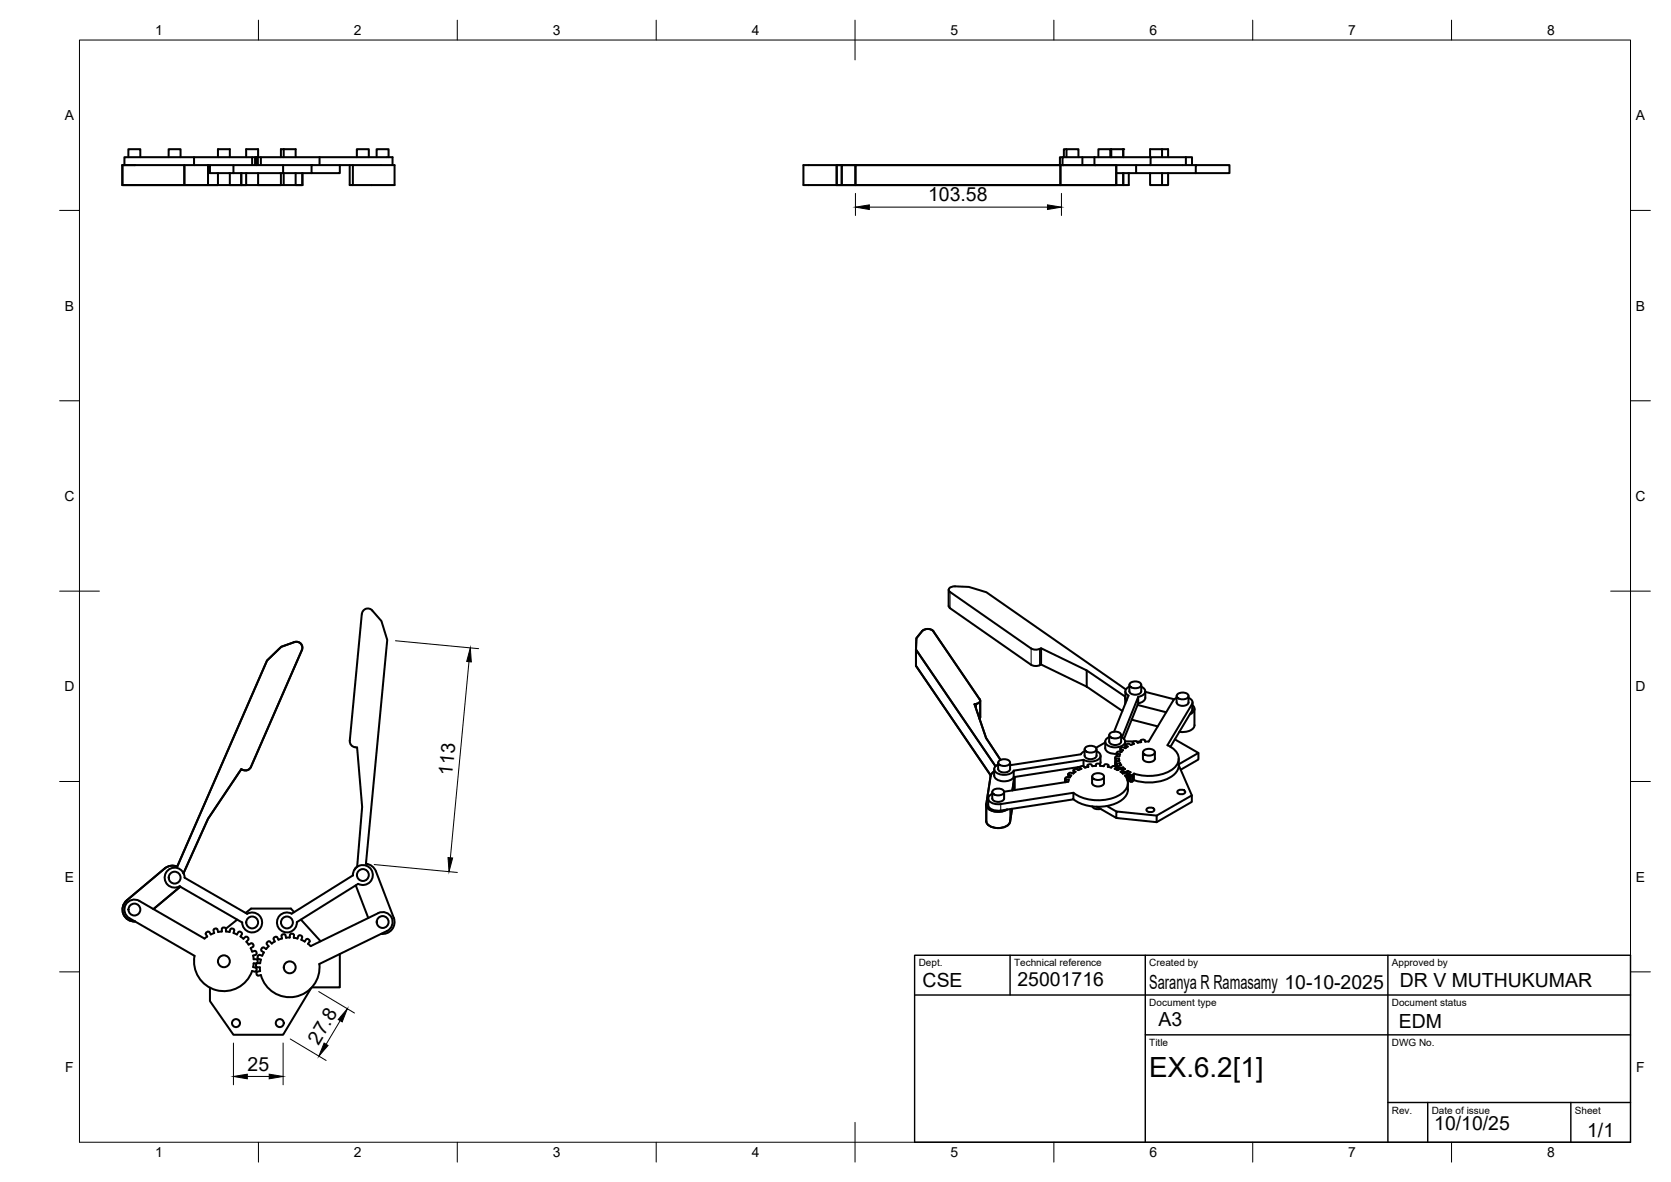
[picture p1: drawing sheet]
<svg xmlns="http://www.w3.org/2000/svg" width="420mm" height="297mm" viewBox="0 0 420 297" stroke-linecap="round" stroke-linejoin="round" font-family="sans-serif">
<!-- layer: Visible -->
<g fill="none" stroke="#000" stroke-width=".51">
<path d="M32.3 39.5v-2h3v2M42.4 39.5v-2h3v2M48.8 39.5h14.6M54.8 39.5v-2h3v2M61.9 39.5v-2h3v2M64.1 39.5h-.7v2M64.6 39.5h.2v2M64.8 39.5h.8v2M65.6 39.5h14.7M71.3 37.5h-.7v2M71.3 37.5h3v2M71.3 37.5v2"/>
<path d="M80.3 39.5h18.4v2M80.3 39.5v2M89.7 39.5v-2h3v2M94.7 39.5v-2h3v2M267.2 39.5h-.7v2M268.2 39.5v-2h3v2M268.2 37.5h-.7v2M272.2 39.5v2M275.2 39.5h-8v2M275.2 39.5h14.1M275.2 39.5v2M276.2 39.5v-2h3v2"/>
<path d="M279.4 37.5h3v2M279.4 37.5l-.1 2M279.4 37.5v2M292.2 37.5h-3v2M292.2 37.5h1.5v2M292.2 37.5v2M298.2 39.5h-8.9v2h-8.6M298.2 39.5h1.5v2M298.2 39.5v2M31.3 41.5v-2h17.5v2M46.4 41.5v5M48.8 41.5h4"/>
<path d="M48.8 41.5h-18v5h21.5v-5M52.3 46.5h2.5M54.8 43.5v3h3M57.8 43.5v3M57.8 46.5h2.9M58.7 41.5h-5.9v2h5.9v-2h12.5M60.7 46.5h1.2M60.7 43.5v3M61.9 43.5v3h3M64.1 41.5v-2h.4l-.1 2 .2-2v2M64.9 43.5v3M64.9 46.5h5.7"/>
<path d="M70.6 43.5v3h.7M71.2 43.5h7.1M71.3 43.5v3h3M74.3 43.5v3M76 43.5v3h-1.7M78.3 41.5v2h7.1v-2h-14.2v2h-12.5M85.4 41.5h13.8v5h-10.5M87.9 41.5v5h.8v-5M210.4 41.5h1.2M210.4 41.5h-8.4v5h8.4M210.4 41.5v5M215.1 41.5h-3.5v5h-1.2"/>
<path d="M215.1 46.5h51.5M266.6 46.5h14.1M266.6 41.5h14.1M266.6 41.5h-51.5v5h-3.5M266.6 41.5v5M280.7 46.5h1.7M280.7 41.5v5M282.4 43.5v3zM283.8 43.5v3h-1.4M285.7 41.5v2h-5M285.7 43.5h15M289.2 43.5v3h3"/>
<path d="M289.3 41.5h11.4M292.2 43.5v3M293.7 43.5v3h-1.5M300.7 41.5h8.4v2h-8.4zM91 154.3l-3 31.8a1.49 1.49 0 0 0 1.3 1.7M91 154.3a1.49 1.49 0 0 1 1-1.3 1.49 1.49 0 0 1 1.6 .4l2.3 2.7 1.5 4.7-5.4 56.3a3 3 0 0 1 2.5 1.9M238.5 148.2v4.1l.4 .5M238.9 152.9l20.4 14.2 .8 .2 1.3-.1M238.9 148.8l20.4 14.2M238.9 148.8a.7 .7 0 0 1-.3-.9 .7 .7 0 0 1 .7-.4h4.3l4.4 1.3 35.1 24.5M75.9 163.4l-12.8 29.3a1.49 1.49 0 0 1-2 .8M75.9 163.4a1.5 1.5 0 0 0-.3-1.7 1.5 1.5 0 0 0-1.6-.3l-3.3 1.1-3.6 3.5-22.5 51.8a3 3 0 0 0-3.2 .4l-9.5 8.1a3 3 0 0 0-.9 3.4 3 3 0 0 0 3 1.9"/>
<path d="M230.3 163.2l.1-2.8 1.5-1.8a2.06 2.06 0 0 1 2.8 0l11.7 17.2a1.03 1.03 0 0 1-1.4 1.2l2.9 8.5 3.7 5.5M246.5 176.1v4.1l-.2 .4M259.3 163l.8 .2 1.3-.1M261.8 162.9l11.4 5.6v4.1l-11.4-5.6zM261.8 162.9l-.4 .2M261.8 167l-.4 .2M273.2 168.5l9.7 6.6 .1 .6M273.2 172.6l9 6.1M283 173.7l-.1 3.2M283 175.4l.2 .6M284 172.6a1.14 1.14 0 0 0-1 1 1.14 1.14 0 0 0 .8 1.2l-3.7 9.1M284 172.1v1.6a1.73 1.73 0 0 0 3 0v-1.6"/>
<path d="M284.1 171.7a1.95 1.95 0 0 1 2.8 .3 1.29 1.29 0 0 1-1.7 .9 .9 .9 0 0 1-.9-.2 .9 .9 0 0 1-.2-1zM286 177.2l7.2 1.8M287 172.6a1.22 1.22 0 0 1 1 1.3 1.22 1.22 0 0 1-1.3 1.1l-.5 .1M288 173.7v1.7a1.73 1.73 0 0 1-1.8 1.3M288 173.9l7.3 1.8M295.8 174.9v1.6M295.9 175.4l-.9 .7-6.2 10.3M296 174.5a1.95 1.95 0 0 1 2.8 .3 1.29 1.29 0 0 1-1.7 .9 .9 .9 0 0 1-.9-.2 .9 .9 0 0 1-.2-1zM298.8 174.9l.1 1.6a1.73 1.73 0 0 1-3 0M298.9 175.4a1.17 1.17 0 0 1 .8 1.6l-6.1 10.3a3.6 3.6 0 0 1 2.5 4.5 7.7 7.7 0 0 1-6.6 3.2 12.1 12.1 0 0 1-4.4-.6M299.8 176.5l-.1 2.1-5.4 9.1M299.9 177.2a1.32 1.32 0 0 1 .4 1.4 1.32 1.32 0 0 1-1.1 .9"/>
<path d="M300.3 178.2l.1 4a2.48 2.48 0 0 1-2.7 1.8l-1.1-.1M60.7 193.3l.4 .2-.4-.2-8.4 12.5-6.2 13.6 6.2-13.6zM89.3 187.8h.5l1.3 15-1.3 14.9-.7 .8M249.1 195l-1.1 7.1a2.5 2.5 0 0 0 3 1.9l1.2-.1 1-.5M249.5 199.5a1.17 1.17 0 0 0-1 1.1 1.17 1.17 0 0 0 1 1.2l1 .3h1.1l18.3-2.9v1.7l-18.3 2.8a3 3 0 0 1-3.1-1.1v-1.9M249.5 199v1.7a1.73 1.73 0 0 0 3 0v-1.7M249.6 198.6a1.95 1.95 0 0 1 2.9 .3 1.29 1.29 0 0 1-1.7 1 .9 .9 0 0 1-1-.3 .9 .9 0 0 1-.2-1zM250 193.3v1.6a2.63 2.63 0 0 0 3.4 1.4 2.16 2.16 0 0 0 1.5-1M250 193.9l-.6 .5-.3 .6M250.3 192.6l-20-29.4v4.1l18.8 27.6M251 191.7v1.6a1.73 1.73 0 0 0 3 0v-1.6M251 192.1a1.19 1.19 0 0 0-1 1.2 1.19 1.19 0 0 0 1.1 1.2 3.4 3.4 0 0 0 3.8-.9"/>
<path d="M251.2 191.3a1.95 1.95 0 0 1 2.8 .2 1.29 1.29 0 0 1-1.7 1 .9 .9 0 0 1-1-.3 .9 .9 0 0 1-.1-.9zM254 192.1l.3 .1M255.1 195.3l-.5 3.3M255.1 195.2v.1M255.1 195.3v3.3M268 196.6v-.8l-.2-.1v.9M268 195.8l.7 .2M268.7 195.3v-.6l.7 .2-.4 .5M268.7 194.7l-.1-.2v.8M268.7 196l-.1 .4-16.1 2.6M269 195.4l-.8-.1-.4 .4M270.4 194l-.5-.4v.8"/>
<path d="M270.5 193.9l-.6 .5-.7-.2-.6 .3M271.1 192.8l-.2 .6M271.9 193.2l-.4-.4v.6M271.9 193.2a1.1 1.1 0 0 1-1.3 0l-.7 .2v.2M272.4 191l-17.5 2.7v1.6l16.7-2.6M272.4 191v1.6M272.5 192.6l.6 .2M272.7 188.3v1.6M272.7 188.8l-.9 .7-17.6 2.8M272.7 189.9a1.73 1.73 0 0 0 3 0M272.9 187.9a1.95 1.95 0 0 1 2.8 .2 1.29 1.29 0 0 1-1.7 1 .9 .9 0 0 1-1-.2 .9 .9 0 0 1-.1-1zM273.5 192.3l.6-.3 .3 .1 .3 .5"/>
<path d="M273.6 192.7l-.1-.4v.5M273.7 192.7l-.9 .2-.4-.4h-.3l-.6 .3M274.6 195.2v1.6M274.6 196.8a1.73 1.73 0 0 0 3 0M274.8 194.8a1.95 1.95 0 0 1 2.8 .2 1.29 1.29 0 0 1-1.7 1 .9 .9 0 0 1-1-.2 .9 .9 0 0 1-.1-1zM275.7 188.3v1.6M275.7 188.8a1.21 1.21 0 0 1 1 1.3 1.21 1.21 0 0 1-1.2 1.1l-1.6 .2-1.4-.4M276.6 192.5v-.5l-.8-.1-.2 .1v.5h-.9M276.6 192.5h.9l.2-.4 .3-.1 .7 .3v.5M276.7 189.9l-.1 2.1M277.6 195.2v1.6M277.9 186.4v1.6a2.4 2.4 0 0 0 2.9 1.4"/>
<path d="M277.9 186.6l-2.3 1.3M278.5 192.7l.9 .2M278.7 192.3l-.2 .4M278.9 184.7v1.7a1.73 1.73 0 0 0 3 0v-1.7M278.9 185.2a1.21 1.21 0 0 0-1 1.3 1.21 1.21 0 0 0 1.2 1.1 3.1 3.1 0 0 0 3.8-1 1.15 1.15 0 0 0-.8-1.3l4.1-10.2v1.6l-3.6 9M279.1 184.3a1.95 1.95 0 0 1 2.8 .3 1.29 1.29 0 0 1-1.7 1 .9 .9 0 0 1-1-.3 .9 .9 0 0 1-.1-1zM279.4 192.9l.4-.4 .7 .1 .2 .8M280.3 193.2l.7 .3M280.4 190.5l.2 .2M280.5 191.5l.1 1.2M280.6 191.8l.3 .1v1.6M280.7 192.8l-.4 .4"/>
<path d="M280.8 189.2l.1 .9M280.9 189.4l.7 .2M281 193.5l.6-.3 .7 .2v1M281.1 192.7l.3 .3v.3M281.4 190.7h-.8v.7M281.4 193h.3v.2M281.4 190.7v.5M281.4 190.7v.5l-.7 .1-.2 .2v1.1M281.5 190.1l-1.1 .1 .1 2M281.6 191.8l-.7 .1M281.6 191.8v.6M281.6 191.8l.3 .5-.7 .2-.1 1h-.1"/>
<path d="M281.6 189.5l-.1 .6M281.7 193l.7-.2v.7M281.7 188.1v.9M281.7 188.3l.7 .2-.4 .5M281.8 193.9l.5 .5M282 189h-1.1l-.1 1.1M282.3 193.8l.3 .2v.3M282.3 193.6l-.6 .4M282.3 194.4l.7-.2 .6 .3-.1 1.7M282.4 192.8l.5 .5M282.6 194h.4v.2M282.8 194.9a3 3 0 0 1-1.1 4.8 11.3 11.3 0 0 1-11.8-.5"/>
<path d="M282.9 193.3l-.6 .3v.8M282.9 186.3h2.1M282.9 186.4v1.6M283 188l-1-.2-.3 .3v.8M283.1 187.3l.5 .3M283.5 194.7l-.7 .2M283.6 194.5l-.1 1.6M283.6 193.7v1.7l.2 .1M283.6 193.7l-.6 .3M283.6 193.7l.7 .4M283.6 196.8v1.6M283.6 187.6l-.6 .4"/>
<path d="M283.6 198.4a4.9 4.9 0 0 1-4.3 3.9 11.3 11.3 0 0 1-9.4-1.4M283.8 194.5l.1 .2M284.3 194.1l-.5 .4 .1 1.8v-1.6l.4 .1M284.6 180.9l6.5 1.6M284.7 194.8h-.4v1.7l-.4-.2M284.8 186.5l.3 .4M285.1 194.4l-.4 .4v1.6l-.4 .1M285.1 194.4v1.7l-.4 .3M285.1 196.1a11.1 11.1 0 0 0 10.3-1.6 2.94 2.94 0 0 0 1-2.2l3.3 7.6v1.6l-8.9 5.1M285.1 186.9a1.16 1.16 0 0 1-1.3 0l-.7 .2v.8M285.8 186.4h1M286.1 186.7l-.4-.4-.8 .1-.1 .7"/>
<path d="M286.8 186.1l.2 .4-.9 .2M287.4 189v1.7a1.73 1.73 0 0 0 3 0v-1.7M287.6 188.7a1.95 1.95 0 0 1 2.8 .2 1.29 1.29 0 0 1-1.7 1 .9 .9 0 0 1-1-.3 .9 .9 0 0 1-.1-.9zM288.8 186.3l-.8 .1-.2-.4-.3-.1-.7 .2v.4M295.4 185.8l5.9 3.4v1.7l-4.4 2.5M296.1 198.8l.9-.4a.73 .73 0 0 1 1 .8l-1 .4a.73 .73 0 0 1-.9-.8zM296.4 190.7v1.6M299.7 199.9l-8.9 5.1v1.6l-10.1-1M301.3 189.2l-4.9 2.9M42.1 218.9a2.49 2.49 0 0 1 2.7-.7 2.49 2.49 0 0 1 1.6 2.4l15.8 9a2.51 2.51 0 0 1 3.6 1.4 2.51 2.51 0 0 1-2 3.3 2.51 2.51 0 0 1-2.9-2.5l-15.7-9.1a2.51 2.51 0 0 1-3.2-.6 2.51 2.51 0 0 1 .1-3.2zM46.1 219.4l.1 .2M88.7 220l-15.4 9.6a2.51 2.51 0 0 0-3.5 1.4 2.51 2.51 0 0 0 2 3.3 2.51 2.51 0 0 0 2.9-2.6"/>
<path d="M88.7 220a2.51 2.51 0 0 1 2.9-2.6 2.51 2.51 0 0 1 2 3.3 2.51 2.51 0 0 1-3.5 1.4l-15.5 9.6M88.7 219.9v.1M94.5 219l4.5 11.6a3 3 0 0 1-3.2 4.1M248 202.3v4.1a2.57 2.57 0 0 0 2.9 1.7l1.2-.1a2.29 2.29 0 0 0 1.9-1.5M254.5 203.2l-.5 3.3M274.6 202.6a1.81 1.81 0 0 0 2.2 .7M275.8 202.7l4.9 2.9v-1.7l10.1 1.1M278.3 202.6l2.4 1.3M288.3 203.3l1-.4a.73 .73 0 0 1 .9 .8l-.9 .4a.73 .73 0 0 1-1-.8zM35 226.4l16.4 9.5 .7-.5-.4-.7 .1-.4 .5-.2 .3 .1 .4 .6 .9-.3-.2-.8 .1-.3 .5-.1 .4 .2 .1 .7M35 226.4a2.51 2.51 0 0 0-3.4 .9 2.51 2.51 0 0 0 .9 3.4l16.4 9.5a7.5 7.5 0 0 0 5.5 8.6 7.5 7.5 0 0 0 9-4.8l.7 .2 .3-.2 .2-.5-.2-.3-.7-.2 .1-.9h.7l.3-.3v-.5l-.3-.2h-.7l-.2-1 .8-.2 .2-.3-.2-.5-.3-.2-.7 .2-.4-.8 .7-.4 .1-.4-.3-.4-.3-.1-.7 .4M45.3 222.8l-6.7 5.7"/>
<path d="M45.3 222.8h.1M54.9 234.2l.9-.1v-.8l.2-.2h.5l.3 .2v.8l.9 .1 .2-.7 .4-.2 .4 .1 .2 .3-.2 .8 .9 .3 .4-.6 .3-.1 .4 .2 .2 .4-.4 .7 .7 .5 .6-.5h.3l.4 .3v.4l-.5 .6 .5 .7M59.6 231.1l-2.8 2.3M66.4 239.3l-.5 .9-.7-.3-.3 .2-.2 .5 .2 .3 .7 .3-.2 .9M67.5 237.8l-.6 .7-.6-.4-.4 .1-.2 .4v.3l.7 .5M74 229.2l-.8-.9h-10.1l-1.3 1.1M75.7 231.1l4.9 5.4M75.8 236.2l.8 .4 .4-.6 .4-.1 .4 .3 .1 .4-.5 .6 .7 .5M75.8 236.2l.2-.7-.2-.3-.4-.2-.4 .1-.2 .8-.9-.2v-.8l-.2-.2-.5-.1-.3 .3v.7h-1l-.1-.7-.3-.2-.5 .1-.2 .3 .1 .8-.9 .2-.3-.6-.4-.1-.4 .2-.2 .3 .4 .7-.8 .5-.5-.6h-.3l-.4 .4-.1 .3 .5 .6M85.4 239.7v8.4h-7M89.5 222.5l3.1 8.2M95.1 229.5l-17 8.3"/>
<path d="M95.1 229.5a2.51 2.51 0 0 1 3.4 1.1 2.51 2.51 0 0 1-1.2 3.4l-17 8.2a7.5 7.5 0 0 1-6 8.3 7.5 7.5 0 0 1-8.7-5.4l-.8 .1-.2-.2-.1-.5 .1-.3 .8-.2-.1-.9h-.7l-.3-.3 .1-.5 .2-.3 .8 .1M52.8 248.2v3.4l5.9 8.4h12.5l7-11.6"/>
<circle cx="91.2" cy="219.9" r="1.49"/>
<circle cx="33.8" cy="228.6" r="1.49"/>
<circle cx="43.9" cy="220.6" r="1.49"/>
<circle cx="63.4" cy="231.8" r="1.49"/>
<circle cx="72.1" cy="231.8" r="1.49"/>
<circle cx="96.2" cy="231.7" r="1.49"/>
<circle cx="56.3" cy="241.6" r="1.49"/>
<circle cx="59.3" cy="257.1" r="1.01"/>
<circle cx="70.3" cy="257.1" r="1.01"/>
<circle cx="72.8" cy="243.1" r="1.49"/>
</g>
<!-- layer: Visible Narrow -->
<path d="M238.9 148.8v4.1M245.5 176.9v1.5M259.3 163v4.1M261.4 163.1v4.1M299.7 177v1.6M255.1 195.3v3.3M284.7 180.5v.4M251.6 202.1v1.6M254 203.3v3.2" fill="none" stroke="#000" stroke-width=".25"/>
<!-- layer: Visible -->
<circle cx="282.4" cy="37.5" r=".25" fill="#000"/>
<!-- layer: BORDER -->
<g fill="none" stroke="#000" stroke-width=".25">
<path d="M20 10.1h390v276.9h-390zM65 5.1v5M115 5.1v5M165 5.1v5M215 5.1v10M265 5.1v5M315 5.1v5M365 5.1v5M15 52.9h5M410 52.9h5M15 100.7h5M410 100.7h5"/>
<path d="M15 148.6h10M405 148.6h10M15 196.4h5M410 196.4h5M15 244.2h5M410 244.2h5M65 287v5M115 287v5M165 287v5M215 282.1v9.9M265 287v5M315 287v5"/>
<path d="M365 287v5"/>
</g>
<!-- layer: TITLEBLOCK -->
<path d="M230 240.1h180v46.9h-180zM230 250h180M254 240.1v9.9M288 240.1v46.9M349 240.1v46.9M288 260.1h122M349 277.1h61M359 277.1v9.9M395 277.1v9.9" fill="none" stroke="#000" stroke-width=".36"/>
<!-- layer: FD_Dimensions -->
<path d="M215.1 48.6v5.6M218.6 52.1h44.8M266.9 48.6v5.6M99.4 161l21 2M117.9 166.3l-4.7 49.3M94.1 217.3l20.9 2M80.1 249.2l9 5.4M85.5 256.5l-3.5 5.9M58.7 262.1v10.5M62.2 270.5h5.5M71.2 262.1v10.5M73 261.1l9 5.4" fill="none" stroke="#000" stroke-width=".25"/>
<path d="M215.1 52.1l3.5-.6v1.1zM263.4 51.5l3.5 .6-3.5 .5zM118.3 162.8l.2 3.6-1.2-.2zM112.6 215.5l1.2 .1-.9 3.4zM87.3 253.5l-1.3 3.3-1-.6zM58.7 270.5l3.5-.6v1.2zM67.7 269.9l3.5 .6-3.5 .6zM81.5 262.1l1 .6-2.3 2.7z" fill="#000" stroke="#000" stroke-width=".25"/>
<text font-size="7" x="289" y="270.6">EX.6.2[1]</text>
<g font-size="4.9">
<text x="233.4" y="50.6">103.58</text>
<text x="113.7" y="195" transform="rotate(-84 113.7 195)">113</text>
<text x="232" y="247.9">CSE</text>
<text x="255.8" y="247.7">25001716</text>
<text x="289" y="248.5">Saranya R Ramasamy 10-10-2025</text>
<text x="352" y="248">DR V MUTHUKUMAR</text>
<text x="291.3" y="257.9">A3</text>
<text x="80.1" y="262.8" transform="rotate(-59 80.1 262.8)">27.8</text>
<text x="351.7" y="258.3">EDM</text>
<text x="62.3" y="269.1">25</text>
<text x="360.6" y="284">10/10/25</text>
<text x="399.1" y="285.7">1/1</text>
</g>
<g font-size="3.5">
<text x="39" y="8.8">1</text>
<text x="89" y="8.8">2</text>
<text x="139" y="8.8">3</text>
<text x="189" y="8.8">4</text>
<text x="239" y="8.8">5</text>
<text x="289" y="8.8">6</text>
<text x="339" y="8.8">7</text>
<text x="389" y="8.8">8</text>
<text x="16.3" y="30.2">A</text>
<text x="411.3" y="30.2">A</text>
<text x="16.3" y="78">B</text>
<text x="411.3" y="78">B</text>
<text x="16.2" y="125.9">C</text>
<text x="411.2" y="125.9">C</text>
<text x="16.2" y="173.7">D</text>
<text x="411.2" y="173.7">D</text>
<text x="16.3" y="221.6">E</text>
<text x="411.3" y="221.6">E</text>
<text x="16.4" y="269.4">F</text>
<text x="411.4" y="269.4">F</text>
<text x="39" y="290.8">1</text>
<text x="89" y="290.8">2</text>
<text x="139" y="290.8">3</text>
<text x="189" y="290.8">4</text>
<text x="239" y="290.8">5</text>
<text x="289" y="290.8">6</text>
<text x="339" y="290.8">7</text>
<text x="389" y="290.8">8</text>
</g>
<g font-size="2.5">
<text x="231" y="242.9">Dept.</text>
<text x="255" y="242.9">Technical reference</text>
<text x="289" y="242.9">Created by</text>
<text x="350" y="242.9">Approved by</text>
<text x="289" y="252.8">Document type</text>
<text x="350" y="252.8">Document status</text>
<text x="289" y="262.9">Title</text>
<text x="350" y="262.9">DWG No.</text>
<text x="350" y="279.9">Rev.</text>
<text x="360" y="279.9">Date of issue</text>
<text x="396" y="279.9">Sheet</text>
</g>
</svg>
